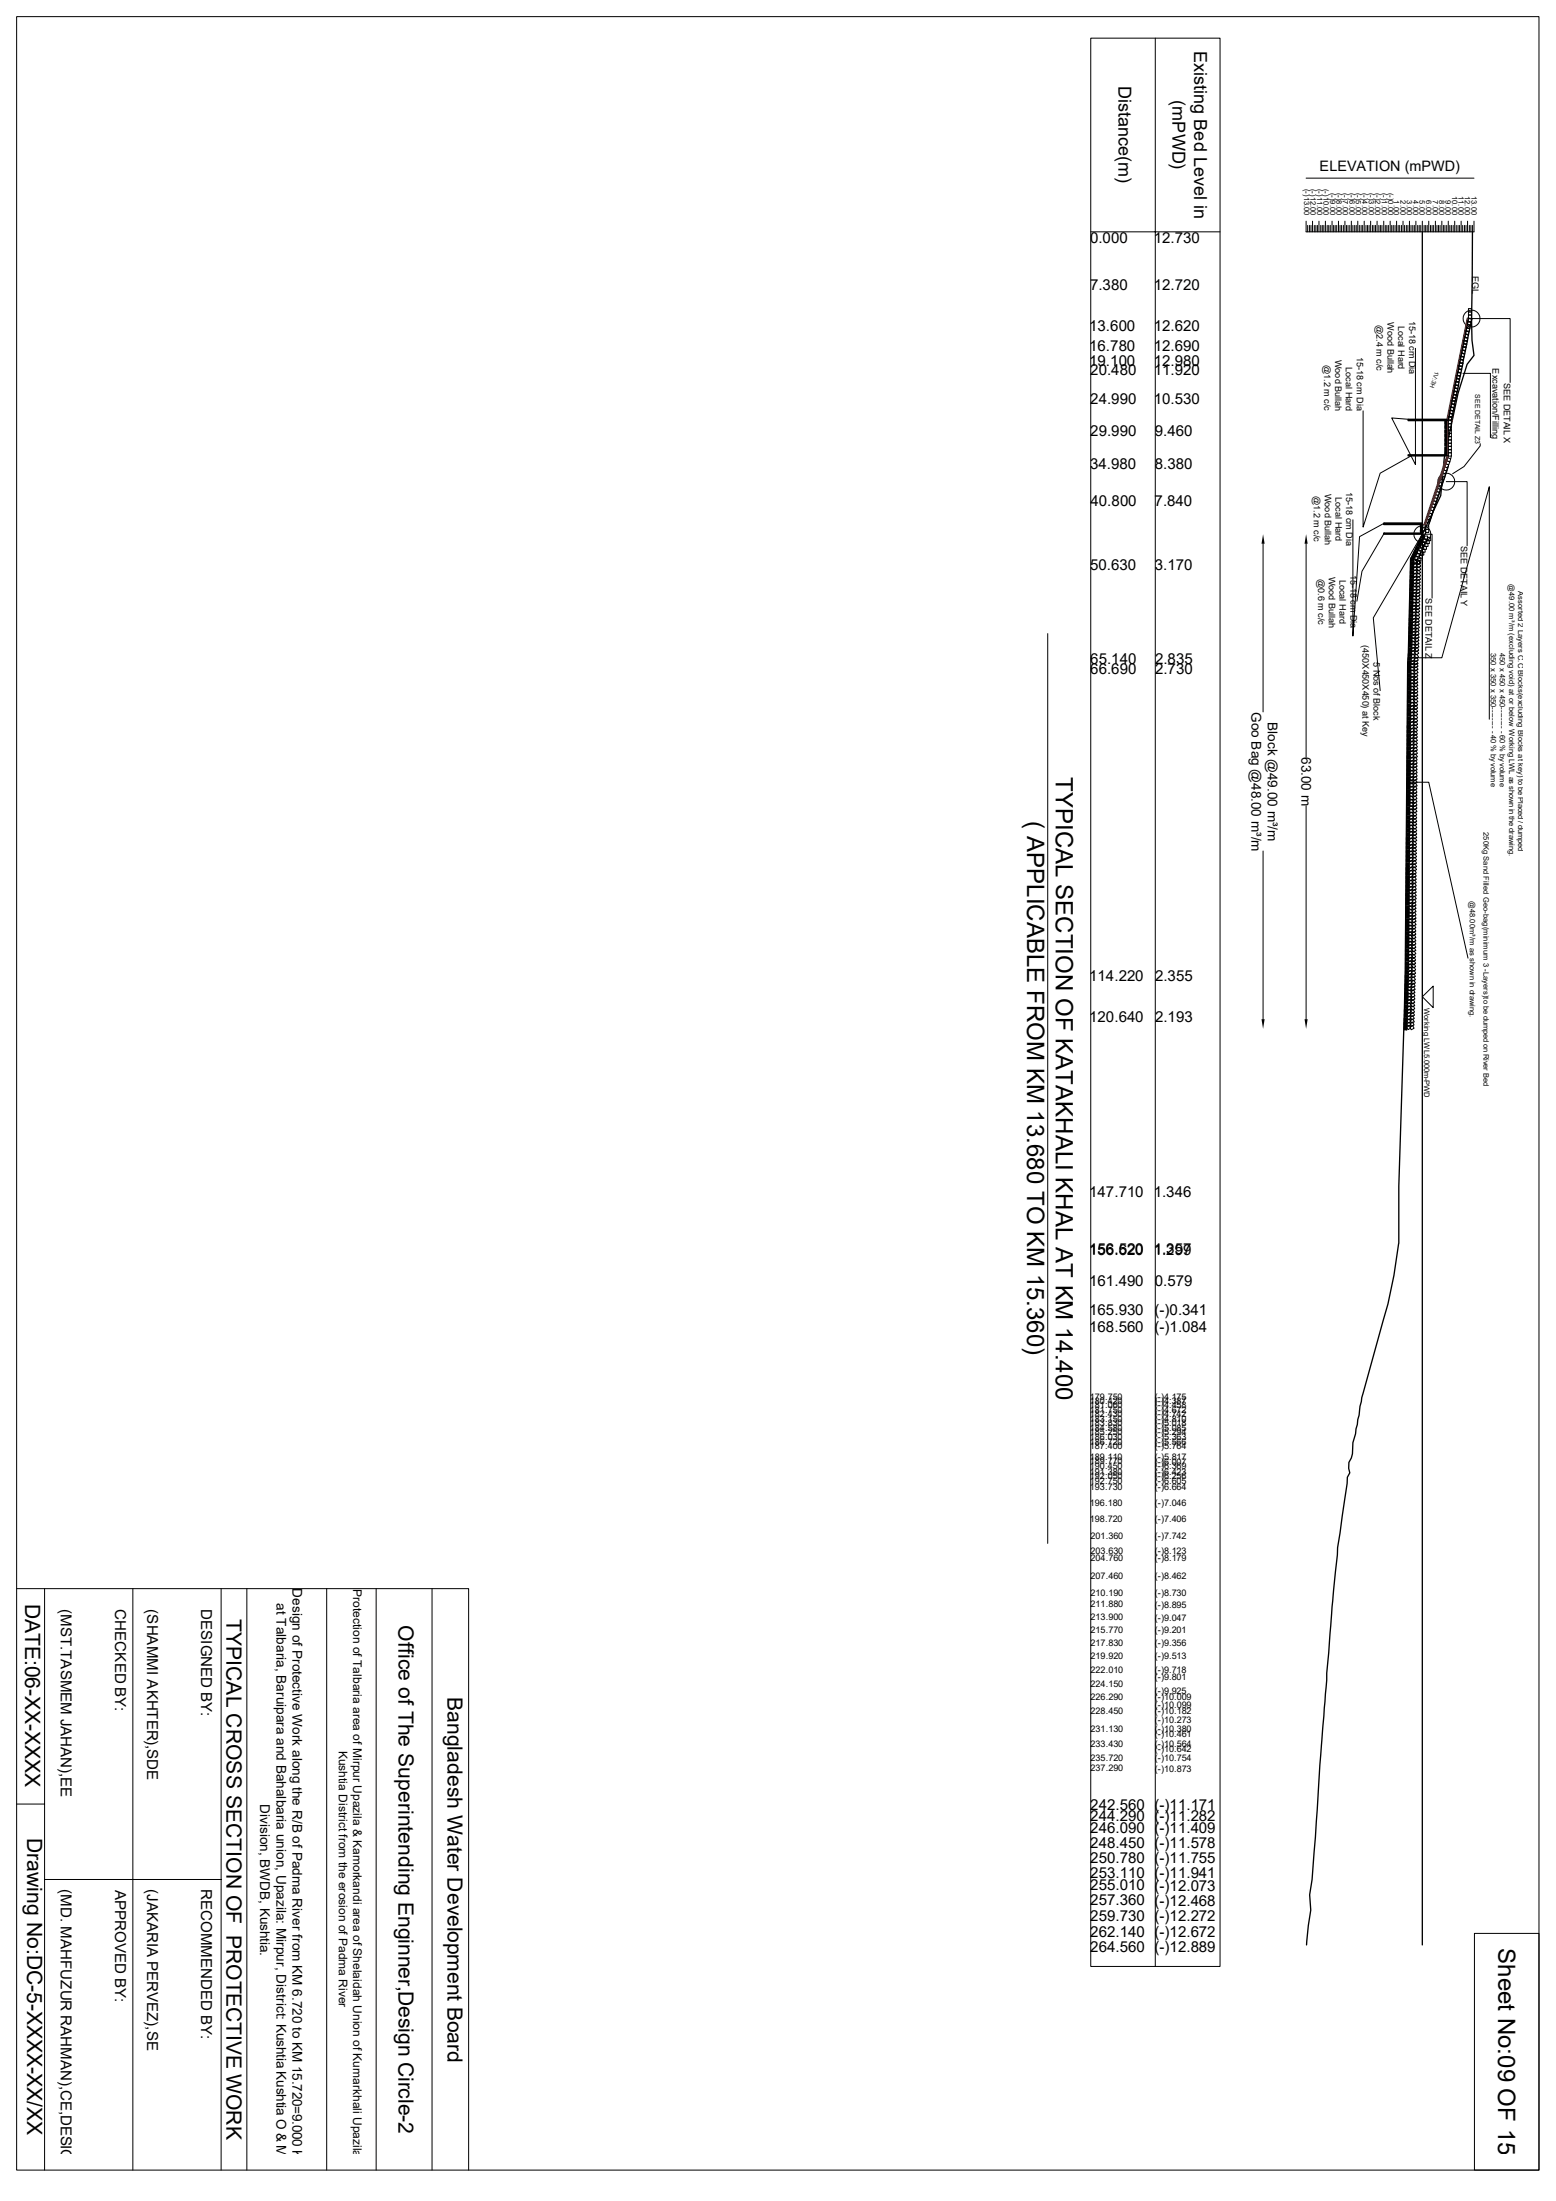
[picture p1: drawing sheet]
<svg xmlns="http://www.w3.org/2000/svg" width="297mm" height="420mm" viewBox="0 0 297 420" stroke-linecap="round" stroke-linejoin="round" font-family="sans-serif">
<g fill="none" stroke="#000" stroke-width=".19">
<path d="M3.2 3.2h290.6v410.9h-290.6zM208.2 7.3h24.7v367.9h-24.7zM220.5 7.3v367.9M249.3 34h32M208.2 44.2h24.7M249.3 42.2v2h32v-2M249.6 43v1.2M249.9 43v1.2M250.2 43v1.2M250.5 42.2v2M250.9 43v1.2M251.2 43v1.2"/>
<path d="M251.5 43v1.2M251.8 42.2v2M252.1 43v1.2M252.4 43v1.2M252.7 43v1.2M253 42.2v2M253.3 43v1.2M253.6 43v1.2M253.9 43v1.2M254.3 42.2v2M254.6 43v1.2M254.8 43v1.2"/>
<path d="M255.1 43v1.2M255.5 42.2v2M255.8 43v1.2M256.1 43v1.2M256.4 43v1.2M256.7 42.2v2M257 43v1.2M257.3 43v1.2M257.6 43v1.2M257.9 42.2v2M258.2 43v1.2M258.6 43v1.2"/>
<path d="M258.9 43v1.2M259.2 42.2v2M259.5 43v1.2M259.8 43v1.2M260.1 43v1.2M260.4 42.2v2M260.7 43v1.2M261 43v1.2M261.3 43v1.2M261.6 42.2v2M262 43v1.2M262.3 43v1.2"/>
<path d="M262.6 43v1.2M262.8 42.2v2M263.2 43v1.2M263.5 43v1.2M263.8 43v1.2M264.1 42.2v2M264.4 43v1.2M264.7 43v1.2M265 43v1.2M265.3 42.2v2M265.6 43v1.2M265.9 43v1.2"/>
<path d="M266.3 43v1.2M266.6 42.2v2M266.9 43v1.2M267.2 43v1.2M267.5 43v1.2M267.8 42.2v2M268.1 43v1.2M268.4 43v1.2M268.7 43v1.2M269 42.2v2M269.3 43v1.2M269.7 43v1.2"/>
<path d="M270 43v1.2M270.3 42.2v2M270.6 43v1.2M270.9 43v1.2M271.2 43v1.2M271.5 42.2v2M271.8 43v1.2M272.1 43v1.2M272.4 43v1.2M272.7 42.2v2M273 43v1.2M273.3 43v1.2"/>
<path d="M273.6 43v1.2M274 42.2v2M274.3 43v1.2M274.6 43v1.2M274.9 43v1.2M275.2 42.2v2M275.5 43v1.2M275.8 43v1.2M276.1 43v1.2M276.4 42.2v2M276.7 43v1.2M277 43v1.2"/>
<path d="M277.4 43v1.2M277.7 42.2v2M278 43v1.2M278.3 43v1.2M278.6 43v1.2M278.9 42.2v2M279.2 43v1.2M279.5 43v1.2M279.8 43v1.2M280.1 42.2v2M280.3 59.5h.6v.6h-.6zM280.3 58.9h.6v.6h-.6z"/>
<path d="M280.5 43v1.2M280.8 43v1.2M281.1 43v1.2M260.2 78.4v22.2l3.2-10.3 6-3.3M270.2 66.5v22.1l-4.6-8.8 3.2 .2M279.2 71.2h5.3v12.3M280.3 60.1h.6v.6h-.6zM280.9 60.8h7.3v12.2M258.2 99.2v22.2l1.3-19 4.7-2.6M275.8 80.3l.1 .2-.1 .6zM275.8 81.2l.1 .1-.1 .6zM275.8 82l.1 .2-.1 .5z"/>
<path d="M275.8 82.8l.1 .2-.1 .5zM275.8 83.7l.1 .1-.1 .6zM275.8 84.5l.1 .1-.1 .6zM275.8 85.3l.1 .2-.1 .5zM275.8 86l.1 .2-.1 .5zM276 82l.1 .2v.5zM276 82.8l.1 .2v.5zM276 83.7l.1 .1v.6zM276.1 80.3l.1 .2-.1 .6zM276.1 81.2l.1 .1-.1 .6zM276.1 84.5l.1 .1-.1 .6zM276.1 85.3l.1 .2-.1 .5z"/>
<path d="M276.1 86l.1 .2-.1 .5zM276.1 91.9h3.9v12.2M276.3 87.3l.6 .2-.2 .6-.6-.2-.2 .6 .6 .2-.2 .6-.5-.2-.3 .6 .6 .2-.2 .6-.6-.2-.1 .5 .6 .3-.3 .6-.5-.3-.2 .6 .5 .2-.1 .6-.6-.2-.2 .6 .6 .2-.2 .6-.6-.2-.2 .6 .6 .2-.2 .5-.6-.1-.2 .5 .6 .2-.2 .6-.6-.2-.2 .6 .6 .2-.2 .6-.6-.2-.2 .6 .6 .2-.2 .5-.6-.1-.2 .6 .6 .1-.2 .6-.6-.2 .2-.5 .6 .1 .2-.6-.6-.1 .2-.6 .6 .2 .2-.6-.6-.2 .2-.6 .6 .2 .2-.6-.6-.2 .2-.6 .6 .2 .2-.6-.6-.1 .2-.6 .6 .2 .2-.6-.6-.2 .2-.6 .6 .2 .2-.6-.6-.2 .2-.6 .5 .2 .2-.5-.5-.3 .2-.6 .6 .3 .1-.6-.6-.2 .2-.6 .6 .2 .2-.6-.5-.2 .1-.6 .6 .2 .2-.6-.6-.2zM276.4 86.4h.6v.6h-.6zM276.4 85.8h.6v.6h-.6zM276.4 85.2h.6v.6h-.6zM276.4 84.6h.6v.6h-.6zM276.4 83.9h.6v.7h-.6zM276.4 83.3h.6v.6h-.6zM276.4 82.7h.6v.6h-.6zM276.4 82.1h.6v.6h-.6zM276.4 81.5h.6v.6h-.6z"/>
<path d="M276.4 80.9h.6v.6h-.6zM276.4 80.3h.6v.6h-.6zM276.4 87l-.1 .3 .1 .1M277 87l-.1 .5M282.5 84.7v.4l-3.1 3.9-2 1.3M241.1 103.8v32M249.3 103.8v40.7M264.2 101.7l-4.2 7.3-1 5.7M269 117.9l.2 .2-.1 .5zM269 118.7l.2 .2-.1 .5zM269 119.5v.8zM269.1 116.2l.1 .2-.1 .6z"/>
<path d="M269.1 117.1l.1 .2-.1 .5zM269.1 113.8l.1 .2v.5zM269.1 114.6l.1 .2v.6zM269.1 115.4l.1 .2v.6zM269.2 112.1l.1 .2-.1 .6zM269.2 113l.1 .2-.1 .5zM269.2 110.5l.1 .2-.1 .6zM269.2 111.3l.1 .2-.1 .6zM269.2 119.5l.1 .2-.1 .6zM269.2 108.9l.2 .2-.1 .5zM269.2 117.9l.2 .2-.1 .5zM269.2 118.7l.2 .2-.1 .6z"/>
<path d="M269.3 107.2l.1 .2-.1 .5zM269.3 108l.1 .2-.1 .6zM269.3 109.6v.8zM269.3 116.2l.1 .2-.1 .6zM269.3 106.4l.2 .2-.1 .5zM269.3 113.8l.2 .2-.1 .5zM269.3 114.6l.2 .2-.1 .6zM269.3 115.4l.2 .2-.1 .6zM269.3 117.1v.7zM269.4 112.1l.1 .2-.1 .6zM269.4 113l.1 .2-.1 .5zM269.4 110.5l.1 .2v.6z"/>
<path d="M269.4 111.3l.1 .2v.6zM269.4 119.5l.1 .2v.6zM269.5 108.9l.1 .2-.1 .5zM269.5 109.7l.1 .2-.1 .5zM269.5 117.9l.1 .2-.1 .5zM269.5 118.7l.1 .2-.1 .6zM269.5 119.5l.5-.3 .3 .6-.6 .3zM269.5 106.4l.1 .2-.1 .5zM269.5 108.1l.1 .1-.1 .6zM269.5 115.4l.1 .2-.1 .6zM269.5 116.2l.1 .2-.1 .6zM269.5 117.1l.1 .2-.1 .5z"/>
<path d="M269.5 117.6l.5-.3 .3 .6-.5 .3zM269.5 118.3l.5-.3 .3 .5-.5 .3zM269.5 118.9l.5-.3 .3 .5-.5 .3zM269.5 107.2v.7zM269.5 113.8l.2 .2-.1 .5zM269.5 114.6l.2 .2-.1 .6zM269.5 115.8l.6-.3 .3 .5-.6 .3zM269.5 116.4l.6-.3 .3 .6-.6 .3zM269.5 117.1l.5-.3 .3 .5-.5 .3zM269.6 112.2l.1 .2-.1 .5zM269.6 113l.1 .2-.1 .5zM269.6 114l.5-.3 .3 .5-.5 .3z"/>
<path d="M269.6 114.6l.5-.3 .3 .5-.5 .3zM269.6 115.2l.5-.3 .3 .5-.5 .3zM269.6 110.5l.1 .2v.6zM269.6 111.3l.1 .2v.6zM269.6 112.1l.6-.3 .3 .6-.6 .2zM269.6 112.7l.6-.3 .3 .5-.6 .3zM269.6 113.3l.5-.3 .3 .6-.5 .3zM269.7 105.8l.1-.1-.3 .7zM269.7 108.9l.1 .2-.1 .5zM269.7 109.7l.1 .2-.1 .5zM269.7 110.2l.5-.3 .3 .6-.5 .3zM269.7 110.9l.5-.3 .3 .5-.5 .3z"/>
<path d="M269.7 111.5l.5-.3 .3 .5-.5 .3zM269.7 106.4l.1 .2-.1 .5zM269.7 108.1l.1 .1-.1 .6zM269.7 108.4l.6-.3 .3 .6-.6 .2zM269.7 109l.6-.3 .3 .6-.6 .3zM269.7 109.6l.5-.3 .3 .6-.5 .3zM269.7 107.2v.7zM269.7 106.8l.7-.1v.7h-.6zM269.7 107.2l.6-.3 .3 .5-.6 .3zM269.7 107.8l.6-.3 .3 .5-.6 .3zM269.9 105.8v.4l-.2 .3zM270 105.1l.2-.1-.4 .7z"/>
<path d="M270 106l.2-.1-.3 .7zM270 106.2h.6l.1 .6h-.6zM270.1 118.3l.5-.3 .3 .5-.5 .3zM270.1 118.9l.5-.3 .3 .5-.5 .3zM270.1 119.5l.5-.3 .3 .6-.5 .3zM270.1 117.1l.6-.3 .3 .5-.6 .3zM270.1 117.6l.6-.3 .3 .6-.6 .3zM270.2 115.2l.5-.3 .3 .5-.5 .3zM270.2 115.8l.5-.3 .3 .6-.5 .3zM270.2 116.4l.5-.3 .3 .6-.6 .3zM270.2 105.2l.2-.1-.4 .6zM270.2 113.4l.6-.3 .3 .5-.6 .3z"/>
<path d="M270.2 114l.6-.3 .3 .5-.6 .3zM270.2 114.6l.5-.3 .3 .5-.5 .3zM270.3 111.5l.5-.3 .3 .6-.5 .3zM270.3 112.1l.5-.3 .3 .6-.5 .2zM270.3 112.7l.5-.3 .3 .6-.5 .3zM270.3 105.7l.6-.1 .1 .6-.7 .1zM270.3 109.6l.5-.3 .3 .6-.5 .3zM270.3 110.3l.5-.3 .3 .5-.5 .3zM270.3 110.9l.5-.3 .3 .5-.5 .3zM270.3 104.4l.2-.2-.3 .7zM270.3 107.1l.6-.1 .1 .6-.6 .1zM270.3 107.8l.6-.3 .3 .5-.6 .3z"/>
<path d="M270.3 108.4l.6-.3 .3 .6-.6 .3zM270.3 109.1l.5-.3 .3 .5-.5 .3zM270.4 105.3l.2-.1-.4 .6zM270.4 107.2l.5-.3 .3 .5-.5 .3zM270.6 105.1h.6v.6h-.6zM270.6 106.5l.6-.1v.7h-.6zM270.6 104.4v.3l-.2 .3zM270.7 103.6l.2-.1-.3 .6zM270.7 104.5l.2-.1-.3 .7zM270.8 104.6l.6-.1 .1 .6-.6 .1zM270.8 105.9h.7v.6l-.6 .1zM271 103.6v.4l-.3 .3z"/>
<path d="M271.1 102.9l.1-.2-.3 .7zM271.1 104l.6-.1v.7h-.6zM271.1 105.4l.6-.1 .1 .6-.7 .1zM271.1 101l.2 .2-.1 .5zM271.2 103.7v.4l-.3 .3zM271.2 100.1v.8zM271.3 103l.1-.2-.3 .7zM271.4 103.4h.5l.1 .6-.6 .1zM271.4 100.2l.1 .1-.1 .6zM271.4 101l.1 .1-.1 .6zM271.4 102.1l.2-.1-.4 .7zM271.4 104.8h.6v.6h-.6z"/>
<path d="M271.5 101.3h.6v.6h-.6zM271.5 100.7h.6v.6h-.6zM271.5 100.1h.6v.6h-.6zM271.5 103v.3l-.2 .3zM271.6 102.2l.2-.1-.4 .7zM271.6 102.9l.6-.1 .1 .7h-.6zM271.7 104.3l.5-.1 .1 .6-.6 .1zM271.8 102.3l.1-.1-.3 .7zM271.9 102.3h.6v.6l-.6 .1zM271.9 103.7l.6-.1 .1 .7h-.7zM272.1 101h.6v.6h-.6zM272.1 100.4h.6v.6h-.6z"/>
<path d="M272.2 103.1h.6v.6l-.6 .1zM272.5 102.6l.5-.1 .1 .7h-.6zM273.3 114.1v-12.2h-1.8l-9.4 16 1.3 13.9M200 120.9v173.6M268.6 138.4l.2 .2-.1 .5zM268.6 139.2l.2 .2-.1 .6zM268.7 133.5l.1 .1-.1 .6zM268.7 134.3l.1 .2-.1 .5zM268.7 135.1l.1 .2-.1 .5zM268.7 135.9l.1 .2-.1 .6zM268.7 136.8l.1 .1-.1 .6zM268.7 137.6l.1 .2-.1 .5z"/>
<path d="M268.7 127.7l.2 .2-.1 .5zM268.7 130.2l.2 .2-.1 .5zM268.7 131l.2 .2-.1 .5zM268.7 131.8l.2 .2-.1 .5zM268.7 132.7l.2 .1-.1 .6zM268.8 126.9l.1 .2-.1 .5zM268.8 128.5v.8zM268.8 129.3v.8zM268.8 126.1l.1 .3-.1 .4zM268.9 139.2l.1 .2-.1 .6zM268.9 123.7l.1 .1-.1 .6zM268.9 124.5l.1 .3-.1 .4z"/>
<path d="M268.9 125.2l-.1 .8zM268.9 134.3l.1 .2-.1 .5zM268.9 135.1l.1 .2-.1 .5zM268.9 135.9l.1 .2-.1 .6zM268.9 136.8l.1 .1-.1 .6zM268.9 137.6l.1 .2-.1 .5zM268.9 138.3v.8zM268.9 122l.2 .2-.1 .5zM268.9 122.8l.2 .2-.1 .5zM268.9 127.7l.2 .2-.1 .5zM268.9 128.6l.2 .1-.1 .6zM268.9 129.4l.2 .1-.1 .6z"/>
<path d="M268.9 130.2l.2 .2-.1 .5zM268.9 131l.2 .2-.1 .5zM268.9 131.8l.2 .2-.1 .5zM268.9 132.6v.8zM268.9 133.4v.8zM269 120.4l.1 .1-.1 .6zM269 121.2v.7zM269 126.1l.1 .3-.1 .4zM269 126.9v.7zM269.1 125.3l.1 .3-.2 .4zM269.1 137.6l.1 .2-.1 .5zM269.1 138.4l.1 .2-.1 .5z"/>
<path d="M269.1 139.2l.1 .2-.1 .6zM269.1 123.7l.1 .1v.6zM269.1 124.5l.1 .3-.1 .4zM269.1 132.7l.1 .1v.6zM269.1 133.5l.1 .1v.6zM269.1 134.3l.1 .2v.5zM269.1 135.1l.1 .2v.5zM269.1 135.9l.1 .2v.6zM269.1 136.8l.1 .1v.6zM269.1 137.4l.6-.3 .3 .5-.5 .3zM269.1 138l.6-.3 .3 .5-.6 .3zM269.1 138.6l.6-.3 .3 .5-.6 .3z"/>
<path d="M269.1 139.2l.6-.3 .3 .5-.6 .3zM269.1 139.8l.6-.3 .3 .5-.6 .4zM269.2 121.2l.1 .2-.1 .5zM269.2 122l.1 .2-.1 .5zM269.2 126.9l.1 .2-.1 .5zM269.2 127.8l.1 .1-.1 .6zM269.2 130.2l.1 .2-.1 .5zM269.2 131l.1 .2-.1 .5zM269.2 131.8l.1 .2-.1 .5zM269.2 131.8l.5-.3 .3 .5-.5 .3zM269.2 132.4l.5-.3 .3 .6-.5 .3zM269.2 133.1l.5-.3 .3 .5-.5 .3z"/>
<path d="M269.2 133.6l.5-.3 .3 .6-.5 .3zM269.2 134.3l.5-.3 .3 .5-.5 .3zM269.2 134.9l.5-.3 .3 .5-.5 .3zM269.2 135.5l.5-.3 .3 .6-.5 .3zM269.2 136.1l.5-.3 .3 .6-.5 .3zM269.2 136.7l.5-.3 .3 .6-.5 .3zM269.2 120.4l.1 .1-.1 .6zM269.2 122.8v.7zM269.2 128.5v.8zM269.2 129.3v.8zM269.2 126.9l.5-.3 .3 .5-.5 .3zM269.2 127.5l.5-.3 .3 .5-.5 .3z"/>
<path d="M269.2 128.1l.5-.3 .3 .6-.5 .3zM269.2 128.7l.5-.3 .3 .5-.5 .4zM269.2 129.3l.5-.3 .3 .6-.5 .3zM269.2 130l.5-.3 .3 .5-.5 .3zM269.2 130.6l.5-.3 .3 .5-.5 .3zM269.2 131.2l.5-.3 .3 .5-.5 .3zM269.2 126.2l.1 .3-.1 .4zM269.2 126.3l.6-.3 .2 .6-.5 .2zM269.3 125.3l.1 .3-.2 .4zM269.3 125.7l.5-.3 .3 .6-.6 .2zM269.3 122.9l.2 .1-.1 .6zM269.3 123.7l.2 .1-.1 .6z"/>
<path d="M269.3 124.5l.1 .3-.1 .4zM269.3 125.1l.6-.3 .2 .5-.5 .3zM269.4 121.2l.1 .2-.1 .5zM269.4 122l.1 .2-.1 .5zM269.4 123.2l.5-.3 .3 .5-.5 .3zM269.4 123.8l.5-.3 .3 .5-.5 .3zM269.4 124.4l.5-.3 .3 .6-.5 .3zM269.4 120.4l.1 .1v.6zM269.4 121.3l.6-.3 .3 .6-.6 .3zM269.4 122l.6-.3 .3 .5-.6 .3zM269.4 122.6l.5-.3 .3 .5-.5 .3zM269.5 120.1l.5-.3 .3 .6-.6 .2z"/>
<path d="M269.5 120.7l.5-.3 .3 .6-.6 .3zM269.7 134.9l.6-.3 .3 .5-.5 .3zM269.7 135.5l.6-.3 .3 .6-.6 .3zM269.7 136.1l.6-.3 .3 .6-.6 .3zM269.7 136.7l.6-.3 .3 .6-.6 .3zM269.7 137.4l.6-.3 .3 .5-.6 .3zM269.7 138l.6-.3 .3 .5-.6 .3zM269.7 138.6l.6-.3 .3 .5-.6 .3zM269.7 139.2l.6-.3 .3 .5-.6 .3zM269.7 139.8l.6-.3 .3 .6-.6 .3zM269.8 129.4l.5-.4 .3 .6-.5 .3zM269.8 130l.5-.3 .3 .5-.5 .3z"/>
<path d="M269.8 130.6l.5-.3 .3 .5-.5 .3zM269.8 131.2l.5-.3 .3 .5-.5 .3zM269.8 131.8l.5-.3 .3 .5-.5 .3zM269.8 132.4l.5-.3 .3 .6-.5 .3zM269.8 133.1l.5-.3 .3 .5-.5 .3zM269.8 133.6l.5-.3 .3 .6-.5 .3zM269.8 134.3l.5-.3 .3 .5-.5 .3zM269.8 126.3l.6-.2 .3 .5-.6 .3zM269.8 126.9l.6-.3 .3 .5-.6 .3zM269.8 127.5l.5-.3 .4 .5-.6 .4zM269.8 128.1l.5-.3 .4 .6-.6 .3zM269.8 128.7l.5-.3 .3 .5-.5 .4z"/>
<path d="M269.9 125.7l.5-.3 .3 .6-.5 .3zM269.9 125.1l.6-.3 .3 .6-.6 .2zM270 123.8l.5-.3 .3 .6-.5 .3zM270 124.5l.5-.3 .3 .5-.5 .3zM270 122l.6-.3 .2 .5-.5 .3zM270 122.6l.6-.3 .2 .6-.5 .2zM270 123.2l.6-.3 .2 .5-.5 .3zM270 120.1l.6-.3 .3 .6-.6 .2zM270 120.7l.6-.3 .3 .6-.6 .3zM270 121.4l.6-.3 .3 .5-.6 .3zM270.3 125.5h4.9l9.1-32.6v44.3M249.3 153.8v40.7"/>
<path d="M268.5 159.7l.1 .2-.1 .5zM268.5 154.8l.1 .2v.5zM268.5 155.7l.1 .1v.6zM268.5 156.5l.1 .1v.6zM268.5 157.3l.1 .1v.6zM268.5 158.1l.1 .2v.5zM268.5 158.9l.1 .2v.5zM268.6 149.9l.1 .2-.1 .5zM268.6 150.7l.1 .2-.1 .5zM268.6 151.6l.1 .1-.1 .6zM268.6 152.4l.1 .1-.1 .6zM268.6 153.2l.1 .1-.1 .6z"/>
<path d="M268.6 154l.1 .2-.1 .5zM268.6 144.1l.1 .2-.1 .6zM268.6 145l.1 .2-.1 .5zM268.6 145.8l.1 .2-.1 .5zM268.6 146.6l.1 .2-.1 .5zM268.6 147.4l.1 .2-.1 .6zM268.6 149v.8zM268.6 140l.2 .2-.1 .6zM268.6 140.9l.2 .2-.1 .5zM268.6 141.7l.2 .2-.1 .5zM268.6 142.5l.2 .2-.1 .5zM268.6 148.2v.8z"/>
<path d="M268.7 143.3v.8zM268.7 159.7l.1 .2-.1 .5zM268.7 154l.2 .2-.1 .5zM268.7 154.8l.2 .2-.1 .5zM268.7 155.7l.2 .1-.1 .6zM268.7 156.5l.2 .1-.1 .6zM268.7 157.3l.2 .1-.1 .6zM268.7 158.1l.2 .2-.1 .5zM268.7 158.9l.2 .2-.1 .5zM268.7 149.3h4l7.5 33.5M268.8 149.9l.1 .2-.1 .5zM268.8 150.7l.1 .2-.1 .5z"/>
<path d="M268.8 151.6l.1 .1-.1 .6zM268.8 152.4l.1 .1-.1 .6zM268.8 153.2l.1 .1-.1 .6zM268.8 143.3l.1 .2v.6zM268.8 144.1l.1 .2v.6zM268.8 145l.1 .2v.5zM268.8 145.8l.1 .2v.5zM268.8 146.6l.1 .2v.5zM268.8 147.4l.1 .2v.6zM268.8 148.3l.1 .1v.6zM268.8 149v.8zM268.9 140l.1 .2-.1 .6z"/>
<path d="M268.9 140.9l.1 .2-.1 .5zM268.9 141.7l.1 .2-.1 .5zM268.9 142.5l.1 .2-.1 .5zM268.9 159.8l.1 .1-.1 .6zM268.9 154l.2 .2-.1 .5zM268.9 154.8l.2 .2-.1 .5zM268.9 155.7l.2 .1-.1 .6zM268.9 156.5l.2 .1-.1 .6zM268.9 157.3l.2 .1-.1 .6zM268.9 158.9l.2 .2-.1 .5zM268.9 158.9l.6-.3 .3 .6-.5 .3zM268.9 159.6l.6-.3 .3 .5-.6 .3z"/>
<path d="M269 149.1l.1 .2-.1 .5zM269 149.9l.1 .2-.1 .5zM269 150.7l.1 .2-.1 .5zM269 151.6l.1 .1-.1 .6zM269 152.4l.1 .1-.1 .6zM269 158.1v.7zM269 153.4l.5-.3 .3 .5-.5 .3zM269 154l.5-.3 .3 .5-.5 .4zM269 154.6l.5-.3 .3 .6-.5 .3zM269 155.2l.5-.3 .3 .6-.5 .3zM269 155.9l.5-.4 .3 .6-.5 .3zM269 156.5l.5-.3 .3 .5-.5 .3z"/>
<path d="M269 157.1l.5-.3 .3 .5-.5 .3zM269 157.7l.5-.3 .3 .5-.5 .3zM269 158.3l.5-.3 .3 .5-.5 .3zM269 143.3l.2 .2-.1 .6zM269 144.1l.2 .2-.1 .6zM269 145l.2 .2-.1 .5zM269 145.8l.2 .2-.1 .5zM269 146.6l.2 .2-.1 .5zM269 148.3l.2 .1-.1 .6zM269 153.1v.8zM269 147.8l.6-.3 .3 .6-.5 .3zM269 148.5l.6-.3 .3 .5-.5 .3z"/>
<path d="M269 149.1l.6-.3 .3 .5-.6 .3zM269 149.7l.6-.3 .3 .5-.6 .3zM269 150.3l.6-.3 .3 .5-.6 .3zM269 150.9l.6-.3 .3 .6-.6 .3zM269 151.6l.5-.4 .4 .6-.6 .3zM269 152.1l.5-.3 .4 .6-.6 .3zM269 152.8l.5-.3 .3 .5-.5 .3zM269.1 140l.1 .2-.1 .6zM269.1 140.9l.1 .2-.1 .5zM269.1 141.7l.1 .2-.1 .5zM269.1 142.5l.1 .2-.1 .5zM269.1 147.4v.8z"/>
<path d="M269.1 142.3l.5-.3 .3 .5-.5 .3zM269.1 142.9l.5-.3 .3 .5-.5 .3zM269.1 143.5l.5-.3 .3 .6-.5 .3zM269.1 144.1l.5-.3 .3 .6-.5 .3zM269.1 144.7l.5-.3 .3 .6-.5 .3zM269.1 145.4l.5-.3 .3 .5-.5 .3zM269.1 146l.5-.3 .3 .5-.5 .3zM269.1 146.6l.5-.3 .3 .6-.5 .3zM269.1 147.2l.5-.3 .3 .5-.5 .3zM269.1 140.5l.6-.4 .3 .6-.6 .3zM269.1 141.1l.5-.3 .4 .5-.6 .3zM269.1 141.7l.5-.3 .3 .5-.5 .3z"/>
<path d="M269.6 156.5l.5-.3 .3 .5-.5 .3zM269.6 157.1l.5-.3 .3 .5-.5 .3zM269.6 157.7l.5-.3 .3 .5-.5 .3zM269.6 158.3l.5-.3 .3 .5-.5 .4zM269.6 158.9l.5-.3 .3 .6-.5 .3zM269.6 159.6l.5-.3 .3 .5-.5 .3zM269.6 150.9l.6-.3 .3 .6-.5 .3zM269.6 151.6l.6-.3 .3 .5-.5 .3zM269.6 152.1l.6-.3 .3 .6-.6 .3zM269.6 152.8l.6-.3 .3 .5-.6 .3zM269.6 153.4l.6-.3 .3 .5-.6 .3zM269.6 154l.6-.3 .3 .5-.6 .4z"/>
<path d="M269.6 154.6l.5-.3 .4 .6-.6 .3zM269.6 155.2l.5-.3 .3 .6-.5 .3zM269.6 155.9l.5-.3 .3 .5-.5 .3zM269.7 145.4l.5-.3 .3 .5-.5 .3zM269.7 146l.5-.3 .3 .5-.5 .3zM269.7 146.6l.5-.3 .3 .6-.5 .3zM269.7 147.2l.5-.3 .3 .5-.5 .3zM269.7 147.8l.5-.3 .3 .6-.5 .3zM269.7 148.5l.5-.3 .3 .5-.5 .3zM269.7 149.1l.5-.3 .3 .5-.5 .3zM269.7 149.7l.5-.3 .3 .5-.5 .3zM269.7 150.3l.5-.3 .3 .5-.5 .3z"/>
<path d="M269.7 140.5l.6-.4 .3 .6-.6 .3zM269.7 141.1l.6-.3 .3 .5-.6 .3zM269.7 141.7l.6-.3 .3 .5-.6 .3zM269.7 142.3l.6-.3 .3 .5-.6 .3zM269.7 142.9l.6-.3 .3 .5-.6 .4zM269.7 143.5l.6-.3 .3 .6-.6 .3zM269.7 144.1l.5-.3 .4 .6-.6 .3zM269.7 144.8l.5-.4 .3 .6-.5 .3zM241.1 162.4v32.1M268.4 176.1l.1 .2-.1 .6zM268.4 177l.1 .2-.1 .5zM268.4 178.6l.1 .2-.1 .5z"/>
<path d="M268.4 179.5l.1 .1-.1 .6zM268.4 170.4l.1 .2-.1 .5zM268.4 171.2l.1 .2-.1 .6zM268.4 172l.1 .2-.1 .6zM268.4 172.9l.1 .2-.1 .5zM268.4 173.7l.1 .2-.1 .5zM268.4 174.5l.1 .2-.1 .5zM268.4 175.3l.1 .2-.1 .6zM268.4 177.8v.7zM268.4 165.5l.2 .2-.1 .5zM268.4 166.3l.2 .2-.1 .5zM268.4 167.9l.2 .2-.1 .6z"/>
<path d="M268.4 168.8l.2 .2-.1 .5zM268.4 169.6l.2 .2-.1 .5zM268.5 160.6l.1 .1-.1 .6zM268.5 161.4l.1 .1-.1 .6zM268.5 162.2l.1 .2-.1 .5zM268.5 163l.1 .2-.1 .5zM268.5 163.8l.1 .2-.1 .5zM268.5 164.7l.1 .1-.1 .6zM268.5 167.1v.8zM268.6 176.1l.1 .2-.1 .6zM268.6 177.8l.1 .2-.1 .5zM268.6 178.6l.1 .2-.1 .5z"/>
<path d="M268.6 179.5l.1 .1-.1 .6zM268.6 170.4l.1 .2-.1 .5zM268.6 171.2l.1 .2-.1 .6zM268.6 172l.1 .2-.1 .6zM268.6 172.9l.1 .2-.1 .5zM268.6 173.7l.1 .2-.1 .5zM268.6 174.5l.1 .2-.1 .5zM268.6 175.3l.1 .2-.1 .6zM268.6 177v.7zM268.6 164.7l.2 .1-.1 .6zM268.6 165.5l.2 .2-.1 .5zM268.6 166.3l.2 .2-.1 .5z"/>
<path d="M268.6 167.1l.2 .2-.1 .6zM268.6 168.8l.2 .2-.1 .5zM268.6 169.6l.2 .2-.1 .5zM268.7 160.6l.1 .1-.1 .6zM268.7 161.4l.1 .1-.1 .6zM268.7 163.8l.1 .2-.1 .5zM268.7 167.9v.8zM268.7 162.2v.7zM268.7 163v.7zM268.8 175.3l.1 .2-.1 .6zM268.8 176.1l.1 .2-.1 .6zM268.8 177.8l.1 .2-.1 .5z"/>
<path d="M268.8 178.6l.1 .2-.1 .5zM268.8 179.5l.1 .1-.1 .6zM268.8 179.9l.5-.3 .3 .5-.5 .3zM268.8 170.4l.1 .2v.6zM268.8 171.2l.1 .2v.6zM268.8 172l.1 .2v.6zM268.8 172.9l.1 .2v.5zM268.8 173.7l.1 .2v.5zM268.8 174.5l.1 .2v.5zM268.8 177v.7zM268.8 175l.6-.3 .3 .5-.5 .3zM268.8 175.6l.6-.3 .3 .5-.6 .3z"/>
<path d="M268.8 176.2l.6-.3 .3 .5-.6 .3zM268.8 176.8l.6-.3 .3 .5-.6 .3zM268.8 177.4l.6-.3 .3 .6-.6 .3zM268.8 178.1l.6-.3 .3 .5-.6 .3zM268.8 178.6l.5-.2 .4 .5-.6 .3zM268.8 179.3l.5-.3 .3 .5-.5 .3zM268.9 164.7l.1 .1-.1 .6zM268.9 165.5l.1 .2-.1 .5zM268.9 166.3l.1 .2-.1 .5zM268.9 167.9l.1 .2-.1 .6zM268.9 168.8l.1 .2-.1 .5zM268.9 169.6l.1 .2-.1 .5z"/>
<path d="M268.9 169.4l.5-.3 .3 .5-.5 .4zM268.9 170l.5-.3 .3 .6-.5 .3zM268.9 170.6l.5-.3 .3 .6-.5 .3zM268.9 171.3l.5-.4 .3 .6-.5 .3zM268.9 171.9l.5-.3 .3 .5-.5 .3zM268.9 172.5l.5-.3 .3 .5-.5 .3zM268.9 173.1l.5-.3 .3 .6-.5 .3zM268.9 173.7l.5-.3 .3 .5-.5 .4zM268.9 174.3l.5-.3 .3 .6-.5 .3zM268.9 160.6l.1 .1-.1 .6zM268.9 161.4l.1 .1-.1 .6zM268.9 162.2l.1 .2-.1 .5z"/>
<path d="M268.9 163l.1 .2-.1 .5zM268.9 167.1v.8zM268.9 163.9l.6-.3 .2 .5-.5 .3zM268.9 164.5l.6-.3 .2 .5-.5 .3zM268.9 165.1l.6-.3 .2 .5-.5 .4zM268.9 165.7l.6-.3 .2 .5-.5 .3zM268.9 166.3l.6-.3 .2 .6-.5 .3zM268.9 167l.6-.3 .2 .5-.5 .3zM268.9 167.6l.5-.3 .3 .5-.5 .3zM268.9 168.2l.5-.3 .3 .5-.5 .3zM268.9 168.8l.5-.3 .3 .5-.5 .3zM268.9 163.8v.7z"/>
<path d="M268.9 160.2l.6-.3 .3 .5-.6 .3zM268.9 160.8l.6-.3 .3 .5-.6 .3zM268.9 161.4l.6-.3 .3 .5-.6 .3zM268.9 162l.6-.3 .3 .6-.6 .3zM268.9 162.6l.6-.3 .3 .6-.6 .3zM268.9 163.2l.6-.3 .2 .6-.5 .3zM269.4 178.1l.6-.3 .3 .5-.6 .3zM269.4 178.6l.6-.2 .3 .5-.6 .3zM269.4 179.3l.6-.3 .3 .5-.6 .3zM269.4 179.9l.6-.3 .3 .5-.6 .3zM269.5 172.5l.5-.3 .3 .5-.5 .4zM269.5 173.1l.5-.3 .3 .6-.6 .3z"/>
<path d="M269.5 173.7l.5-.3 .3 .5-.6 .4zM269.5 174.4l.5-.4 .3 .6-.6 .3zM269.5 175l.5-.3 .3 .5-.6 .3zM269.5 175.6l.5-.3 .3 .5-.6 .3zM269.5 176.2l.5-.3 .3 .5-.6 .3zM269.5 176.8l.5-.3 .3 .5-.6 .3zM269.5 177.4l.5-.3 .3 .6-.6 .3zM269.5 167l.5-.3 .3 .5-.5 .3zM269.5 167.6l.5-.3 .3 .5-.5 .3zM269.5 168.2l.5-.3 .3 .5-.5 .3zM269.5 168.8l.5-.3 .3 .5-.5 .3zM269.5 169.4l.5-.3 .3 .6-.5 .3z"/>
<path d="M269.5 170.1l.5-.4 .3 .6-.5 .3zM269.5 170.6l.5-.3 .3 .6-.5 .3zM269.5 171.3l.5-.3 .3 .5-.5 .3zM269.5 171.9l.5-.3 .3 .5-.5 .3zM269.5 161.4l.6-.3 .3 .5-.5 .3zM269.5 162l.6-.3 .3 .6-.5 .3zM269.5 162.6l.6-.3 .3 .6-.6 .3zM269.5 163.2l.6-.3 .3 .6-.6 .3zM269.5 163.9l.6-.3 .3 .5-.6 .3zM269.5 164.5l.6-.3 .3 .5-.6 .3zM269.5 165.1l.5-.3 .4 .6-.6 .3zM269.5 165.7l.5-.3 .4 .5-.6 .3z"/>
<path d="M269.5 166.3l.5-.3 .3 .6-.5 .3zM269.6 160.2l.5-.3 .3 .5-.5 .3zM269.6 160.8l.5-.3 .3 .5-.5 .3zM268 195l.1 .2v.5zM268 195.8l.1 .2v.6zM268.1 194.2l.1 .2-.1 .5zM268.1 192.6l.1 .1-.1 .6zM268.1 193.4l.1 .1-.1 .6zM268.1 190.9l.2 .2-.1 .5zM268.1 191.7l.2 .2-.1 .5zM268.2 189.3l.1 .1-.1 .6zM268.2 190.1l.1 .2-.1 .5z"/>
<path d="M268.2 187.7l.2 .1-.1 .6zM268.2 188.5l.2 .1-.1 .6zM268.2 195l.2 .2-.1 .5zM268.2 195.8l.2 .2-.1 .6zM268.3 186l.1 .2-.1 .5zM268.3 193.4l.1 .1-.1 .6zM268.3 194.2l.1 .2-.1 .5zM268.3 181.1l.1 .1v.6zM268.3 181.9l.1 .2v.5zM268.3 182.7l.1 .2v.5zM268.3 183.6l.1 .1v.6zM268.3 184.4l.1 .1v.6z"/>
<path d="M268.3 185.2l.1 .1v.6zM268.3 186.8v.7zM268.3 192.6l.1 .1v.6zM268.4 180.3l.1 .1-.1 .6zM268.4 190.9l.1 .2-.1 .5zM268.4 189.3l.1 .1-.1 .6zM268.4 190.1l.1 .2-.1 .5zM268.4 191.7v.8zM268.4 187.7l.2 .1-.1 .6zM268.4 188.5l.2 .1-.1 .6zM268.4 195l.2 .2-.1 .5zM268.4 195.9l.2 .1-.1 .6z"/>
<path d="M268.5 185.2l.1 .2-.1 .5zM268.5 186l.1 .2-.1 .5zM268.5 186.8l.1 .2-.1 .5zM268.5 193.4l.1 .2-.1 .5zM268.5 194.2l.1 .2-.1 .5zM268.5 195.3l.5-.3 .3 .6-.5 .3zM268.5 195.9l.5-.3 .3 .6-.5 .3zM268.5 181.1l.1 .1v.6zM268.5 183.6l.1 .1v.6zM268.5 184.4l.1 .1v.6zM268.5 192.6l.1 .1v.6zM268.5 193.5l.6-.3 .3 .5-.6 .3z"/>
<path d="M268.5 194.1l.6-.3 .3 .6-.6 .2zM268.5 194.7l.5-.3 .3 .5-.5 .3zM268.6 180.3l.1 .1-.1 .6zM268.6 181.9v.7zM268.6 182.7v.7zM268.6 190.9l.1 .2-.1 .5zM268.6 191.8l.1 .1-.1 .6zM268.6 192.2l.5-.3 .3 .6-.5 .3zM268.6 192.8l.5-.3 .3 .6-.5 .3zM268.6 188.5l.1 .1-.1 .6zM268.6 189.3l.1 .2-.1 .5zM268.6 190.1l.1 .2-.1 .5z"/>
<path d="M268.6 190.4l.6-.3 .3 .5-.6 .3zM268.6 191l.6-.3 .3 .6-.6 .3zM268.6 191.6l.5-.3 .3 .6-.5 .3zM268.6 186.8l.2 .2-.1 .5zM268.6 187.7l.2 .1-.1 .6zM268.6 188.6l.6-.3 .3 .5-.6 .3zM268.6 189.1l.6-.3 .3 .6-.6 .3zM268.6 189.8l.6-.3 .3 .5-.6 .3zM268.7 185.2l.1 .2-.1 .5zM268.7 186l.1 .2-.1 .5zM268.7 187.3l.5-.3 .3 .5-.5 .3zM268.7 187.9l.5-.3 .3 .6-.5 .3z"/>
<path d="M268.7 181.1l.2 .2-.1 .5zM268.7 183.6l.2 .1-.1 .6zM268.7 184.4l.2 .1-.1 .6zM268.7 185.5l.6-.3 .3 .5-.6 .3zM268.7 186.1l.6-.3 .3 .5-.6 .3zM268.7 186.7l.5-.3 .3 .5-.5 .3zM268.8 180.3l.1 .1-.1 .6zM268.8 181.9v.7zM268.8 182.7v.7zM268.8 180.5l.5-.3 .3 .6-.5 .3zM268.8 181.1l.5-.3 .3 .6-.5 .3zM268.8 181.7l.5-.3 .3 .6-.5 .3z"/>
<path d="M268.8 182.4l.5-.3 .3 .5-.5 .3zM268.8 183l.5-.3 .3 .5-.5 .3zM268.8 183.6l.5-.3 .3 .5-.5 .3zM268.8 184.2l.5-.3 .3 .5-.5 .3zM268.8 184.8l.5-.3 .3 .5-.5 .4zM269.1 196l.5-.3 .3 .5-.5 .3zM269.1 194.7l.6-.3 .3 .6-.6 .2zM269.1 195.3l.5-.3 .3 .6-.5 .3zM269.2 192.9l.5-.3 .3 .5-.5 .3zM269.2 193.5l.5-.3 .3 .5-.5 .3zM269.2 194.1l.5-.3 .3 .6-.6 .2zM269.2 191.6l.5-.3 .3 .6-.5 .3z"/>
<path d="M269.2 192.2l.5-.3 .3 .6-.5 .3zM269.2 189.8l.6-.3 .3 .5-.6 .3zM269.2 190.4l.6-.3 .3 .5-.6 .3zM269.2 191l.5-.3 .3 .6-.5 .3zM269.3 187.9l.5-.3 .3 .6-.5 .3zM269.3 188.6l.5-.3 .3 .5-.5 .3zM269.3 189.1l.5-.3 .3 .6-.5 .3zM269.3 186.1l.6-.3 .3 .5-.6 .3zM269.3 186.7l.6-.3 .3 .5-.6 .3zM269.3 187.3l.6-.3 .3 .6-.6 .3zM269.4 183l.5-.3 .3 .5-.5 .3zM269.4 183.6l.5-.3 .3 .5-.5 .3z"/>
<path d="M269.4 184.2l.5-.3 .3 .5-.5 .3zM269.4 184.8l.5-.3 .3 .6-.5 .3zM269.4 185.5l.5-.3 .3 .5-.5 .3zM269.4 180.5l.6-.3 .3 .6-.6 .3zM269.4 181.1l.5-.3 .4 .6-.6 .3zM269.4 181.7l.5-.3 .4 .6-.6 .3zM269.4 182.4l.5-.3 .3 .5-.5 .3zM271.5 190.2l2.1-2v4.1zM3.2 303.1h86.3v111M8.5 303.1v111M25.4 303.1v111M42.2 303.1v111"/>
<path d="M47.1 303.1v111M62.4 303.1v111M71.8 303.1v111M82.5 303.1v111M3.2 344.3h5.3M8.5 358.6h33.7M281.4 368.9h12.4v45.2h-12.4z"/>
<circle cx="280.9" cy="60.8" r="1.61"/>
<circle cx="276.1" cy="91.9" r="1.61"/>
<circle cx="271.5" cy="101.9" r="1.61"/>
</g>
<path d="M271.5 44.2v326.9M281.1 44.2l-.2 16.8 .1 3.9 .3 2.9-1.3 1.7-1.7 5.6-2.6 12.3-.7 7.2-5.8 12.1-.5 19.8-.5 58.6-1.2 41.3v10.8a90 90 0 0 1-3 14.9l-4.1 14.6-.3 1.7a37.7 37.7 0 0 1-1.4 6.9l-.1 2.1-.2 .8-.4 .9-.1 1.1 .2 .9-.4 .8-.1 1.2-1.8 12.2-.7 8.1-2.7 33.4-1.5 21.8-.4 3 .2 2.9-.5 3-.3 3.6M280.3 60.7l-.1 .6 .6 .2-.1 .6-.6-.2-.1 .7 .5 .1-.1 .6-.6-.1-.1 .6 .6 .1-.1 .6-.6-.2-.2 .7 .7 .1-.1 .6-.7-.1-.1 .6 .6 .1-.1 .6-.6-.1-.1 .6 .6 .1-.2 .6-.6-.1-.1 .6 .6 .1-.1 .6-.6-.1-.1 .6 .6 .1-.1 .6-.6-.1-.1 .6 .5 .2-.1 .6-.6-.2-.1 .6 .6 .1-.1 .6-.6-.1-.2 .6 .7 .2-.1 .6-.7-.2-.1 .6 .6 .2-.1 .6-.6-.1-.1 .6 .6 .1-.2 .6-.5-.1-.2 .5 .6 .2-.1 .6-.6-.1-.1 .6 .6 .1-.1 .6-.6-.1-.1 .6 .6 .1-.2 .6-.6-.1 .2-.6 .6 .1 .1-.6-.6-.1 .1-.6 .6 .1 .1-.6-.6-.1 .1-.7 .6 .2 .1-.6-.5-.1 .1-.6 .6 .1 .1-.6-.6-.1 .1-.7 .6 .2 .2-.6-.7-.2 .1-.6 .7 .2 .1-.7-.6-.1 .1-.6 .6 .1 .1-.5-.6-.2 .2-.6 .5 .2 .2-.7-.6-.1 .1-.6 .6 .1 .1-.6-.6-.1 .1-.6 .6 .1 .1-.6-.6-.1 .2-.6 .6 .1 .1-.6-.6-.1 .1-.6 .6 .1 .2-.6-.7-.1 .1-.6 .7 .1 .1-.6-.6-.2 .1-.5 .6 .1 .1-.6-.6-.1 .2-.6 .5 .1 .2-.6-.6-.2 .1-.6 .6 .2 .1-.6zM280.9 60.7v.2M264.1 99.9h7.4v.2h-7.4v-.2h7.4M268.8 80h7.4v.3h-7.4zM268.8 86.8h7.4v.2h-7.4zM276.2 80.3h.2M276.2 87h.2M276.4 89l-3.8 11.4M264.1 101.7h7.4v.2h-7.4zM264.1 100.1h7.4" fill="none" stroke="#000" stroke-width=".25"/>
<path d="M277.3 90.3l.1 .1-.4 .2zM241.1 101.9l.3 1.9h-.6zM249.3 101.9l.3 1.9h-.6zM240.8 194.5h.6l-.3 1.8zM249 194.5h.6l-.3 1.8z" fill="#000"/>
<path d="M277.2 79.6l-.2 .6M277.3 79.6l-.7-.1-.2 .6 .8 .2M280.1 60.7l-3.9 19.4v6.9l-4.4 13.1M280.2 60.7l-3.9 19.4v6.9l-4.4 13.1M280.3 60.7l-3.9 19.4v6.9l-4.3 13.1 4.3-13.1v-6.9z" fill="none" stroke="#f00" stroke-width=".25"/>
<g font-size="4.6">
<text x="201.5" y="148.3" transform="rotate(90 201.5 148.3)">TYPICAL SECTION OF KATAKHALI KHAL AT KM 14.400</text>
<text x="196" y="156.7" transform="rotate(90 196 156.7)">( APPLICABLE FROM KM 13.680 TO KM 15.360)</text>
<text x="286" y="371.7" transform="rotate(90 286 371.7)">Sheet No:09 OF 15</text>
</g>
<g font-size="4">
<text x="4.8" y="306" transform="rotate(90 4.8 306)">DATE:06-XX-XXXX</text>
<text x="43.2" y="308.9" transform="rotate(90 43.2 308.9)">TYPICAL CROSS SECTION OF PROTECTIVE WORK</text>
<text x="76.1" y="310.2" transform="rotate(90 76.1 310.2)">Office of The Superintending Enginner,Design Circle-2</text>
<text x="85.4" y="323.8" transform="rotate(90 85.4 323.8)">Bangladesh Water Development Board</text>
<text x="5.2" y="350.7" transform="rotate(90 5.2 350.7)">Drawing No:DC-5-XXXX-XX/XX</text>
</g>
<g font-size="3.4">
<text x="227.9" y="9.7" transform="rotate(90 227.9 9.7)">Existing Bed Level in</text>
<text x="213.5" y="16.4" transform="rotate(90 213.5 16.4)">Distance(m)</text>
<text x="223.8" y="19.1" transform="rotate(90 223.8 19.1)">(mPWD)</text>
</g>
<g font-size="2.9">
<text x="208.1" y="46.3">0.000</text>
<text x="220.2" y="46.3">12.730</text>
<text x="208.1" y="55.4">7.380</text>
<text x="220.2" y="55.4">12.720</text>
<text x="207.9" y="63.1">13.600</text>
<text x="220.2" y="63.1">12.620</text>
<text x="207.9" y="67">16.780</text>
<text x="207.9" y="69.9">19.100</text>
<text x="208.1" y="71.5">20.480</text>
<text x="220.2" y="67">12.690</text>
<text x="220.2" y="69.9">12.980</text>
<text x="220.2" y="71.5">11.920</text>
<text x="208.1" y="77.1">24.990</text>
<text x="220.2" y="77.1">10.530</text>
<text x="208.1" y="83.3">29.990</text>
<text x="220.4" y="83.3">9.460</text>
<text x="208.1" y="89.5">34.980</text>
<text x="220.4" y="89.5">8.380</text>
<text x="208.2" y="96.6">40.800</text>
<text x="220.4" y="96.6">7.840</text>
<text x="208.1" y="108.8">50.630</text>
<text x="220.4" y="108.8">3.170</text>
<text x="208.1" y="126.6">65.140</text>
<text x="208.1" y="128.5">66.690</text>
<text x="220.5" y="126.6">2.835</text>
<text x="220.5" y="128.5">2.730</text>
<text x="207.9" y="187.2">114.220</text>
<text x="220.5" y="187.2">2.355</text>
<text x="207.9" y="195.1">120.640</text>
<text x="220.5" y="195.1">2.193</text>
<text x="207.9" y="228.4">147.710</text>
<text x="220.2" y="228.4">1.346</text>
<text x="207.9" y="239.3">156.520</text>
<text x="207.9" y="239.4">156.620</text>
<text x="220.2" y="239.3">1.357</text>
<text x="222.6" y="239.4">299</text>
<text x="207.9" y="245.4">161.490</text>
<text x="220.4" y="245.4">0.579</text>
<text x="207.9" y="250.9">165.930</text>
<text x="220.3" y="250.9">(-)0.341</text>
<text x="207.9" y="254.1">168.560</text>
<text x="220.3" y="254.2">(-)1.084</text>
<text x="11.6" y="307.1" transform="rotate(90 11.6 307.1)">(MST.TASMEM JAHAN),EE</text>
<text x="22" y="307.1" transform="rotate(90 22 307.1)">CHECKED BY:</text>
<text x="28.1" y="307.1" transform="rotate(90 28.1 307.1)">(SHAMMI AKHTER),SDE</text>
<text x="38.4" y="307" transform="rotate(90 38.4 307)">DESIGNED BY:</text>
<text x="208.1" y="345.4">242.560 (-)11.171</text>
<text x="208.1" y="347.5">244.290 (-)11.282</text>
<text x="208.1" y="349.7">246.090 (-)11.409</text>
<text x="208.1" y="352.6">248.450 (-)11.578</text>
<text x="208.1" y="355.5">250.780 (-)11.755</text>
<text x="208.1" y="358.4">253.110 (-)11.941</text>
<text x="11.6" y="360.5" transform="rotate(90 11.6 360.5)">(MD. MAHFUZUR RAHMAN),CE,DESIGN</text>
<text x="22" y="360.7" transform="rotate(90 22 360.7)">APPROVED BY:</text>
<text x="28.1" y="360.5" transform="rotate(90 28.1 360.5)">(JAKARIA PERVEZ),SE</text>
<text x="38.4" y="360.5" transform="rotate(90 38.4 360.5)">RECOMMENDED BY:</text>
<text x="208.1" y="360.7">255.010 (-)12.073</text>
<text x="208.1" y="363.6">257.360 (-)12.468</text>
<text x="208.1" y="366.5">259.730 (-)12.272</text>
<text x="208.1" y="369.5">262.140 (-)12.672</text>
<text x="208.1" y="372.5">264.560 (-)12.889</text>
</g>
<text font-size="2.8" x="251.9" y="32.6">ELEVATION (mPWD)</text>
<g font-size="2.6">
<text x="238.9" y="135.8" transform="rotate(90 238.9 135.8)">Goo Bag @48.00 m³/m</text>
<text x="242" y="137.8" transform="rotate(90 242 137.8)">Block @49.00 m³/m</text>
<text x="248.4" y="144.5" transform="rotate(90 248.4 144.5)">63.00 m</text>
<text x="52.7" y="305.9" transform="rotate(90 52.7 305.9)">at Talbaria, Baruipara and Bahalbaria union, Upazila: Mirpur, District: Kushtia Kushtia O &amp; M</text>
<text x="55.8" y="303.1" transform="rotate(90 55.8 303.1)">Design of Protective Work along the R/B of Padma River from KM 6.720 to KM 15.720=9.000 KM</text>
<text x="49.7" y="344.2" transform="rotate(90 49.7 344.2)">Division, BWDB, Kushtia.</text>
</g>
<g font-size="2.3">
<text x="67.4" y="303.2" transform="rotate(90 67.4 303.2)">Protection of Talbaria area of Mirpur Upazila &amp; Kamorkandi area of Shelaidah Union of Kumarkhali Upazila in</text>
<text x="64.6" y="334.1" transform="rotate(90 64.6 334.1)">Kushtia District from the erosion of Padma River</text>
</g>
<g font-size="1.7">
<text x="281" y="52.6" transform="rotate(90 281 52.6)">EGL</text>
<text x="262.8" y="62" transform="rotate(90 262.8 62)">@2.4 m c/c</text>
<text x="264.8" y="61.5" transform="rotate(90 264.8 61.5)">Wood Bullah</text>
<text x="266.9" y="62.2" transform="rotate(90 266.9 62.2)">Local Hard</text>
<text x="268.9" y="61.2" transform="rotate(90 268.9 61.2)">15-18 cm Dia</text>
<text x="252.7" y="69.6" transform="rotate(90 252.7 69.6)">@1.2 m c/c</text>
<text x="254.8" y="68.7" transform="rotate(90 254.8 68.7)">Wood Bullah</text>
<text x="256.9" y="70.1" transform="rotate(90 256.9 70.1)">Local Hard</text>
<text x="259" y="68.1" transform="rotate(90 259 68.1)">15-18 cm Dia</text>
<text x="284.9" y="70.3" transform="rotate(90 284.9 70.3)">Excavation/Filling</text>
<text x="287" y="73" transform="rotate(90 287 73)">SEE DETAIL X</text>
<text x="250.8" y="94.7" transform="rotate(90 250.8 94.7)">@1.2 m c/c</text>
<text x="252.9" y="94.2" transform="rotate(90 252.9 94.2)">Wood Bullah</text>
<text x="254.9" y="94.9" transform="rotate(90 254.9 94.9)">Local Hard</text>
<text x="257" y="93.9" transform="rotate(90 257 93.9)">15-18 cm Dia</text>
<text x="278.8" y="104.1" transform="rotate(90 278.8 104.1)">SEE DETAIL Y</text>
<text x="251.6" y="110.4" transform="rotate(90 251.6 110.4)">@0.6 m c/c</text>
<text x="253.7" y="110" transform="rotate(90 253.7 110)">Wood Bullah</text>
<text x="255.7" y="110.7" transform="rotate(90 255.7 110.7)">Local Hard</text>
<text x="257.8" y="109.6" transform="rotate(90 257.8 109.6)">15-18 cm Dia</text>
<text x="272.1" y="114.2" transform="rotate(90 272.1 114.2)">SEE DETAIL Z</text>
<text x="260.1" y="123.1" transform="rotate(90 260.1 123.1)">(450X450X450) at Key</text>
<text x="262.2" y="126.3" transform="rotate(90 262.2 126.3)">5 Nos of Block</text>
<text x="208" y="267.1">179.750</text>
<text x="208" y="267.9">180.420</text>
<text x="208" y="268.7">181.060</text>
<text x="208" y="269.6">181.750</text>
<text x="220.4" y="267.1">(-)4.175</text>
<text x="220.4" y="267.9">(-)4.387</text>
<text x="220.4" y="268.7">(-)4.458</text>
<text x="220.4" y="269.6">(-)4.672</text>
<text x="208" y="270.4">182.430</text>
<text x="208" y="271.3">183.150</text>
<text x="208" y="272.1">183.830</text>
<text x="208" y="273">184.580</text>
<text x="208" y="273.9">185.250</text>
<text x="208" y="274.8">186.030</text>
<text x="208" y="275.7">186.720</text>
<text x="220.4" y="270.4">(-)4.742</text>
<text x="220.4" y="271.3">(-)4.810</text>
<text x="220.4" y="272.2">(-)5.018</text>
<text x="220.4" y="273.1">(-)5.085</text>
<text x="220.4" y="273.9">(-)5.294</text>
<text x="220.4" y="274.9">(-)5.363</text>
<text x="220.4" y="275.7">(-)5.566</text>
<text x="208" y="276.5">187.400</text>
<text x="208" y="278.6">189.110</text>
<text x="208" y="279.4">189.770</text>
<text x="208" y="280.3">190.450</text>
<text x="208" y="281.4">191.380</text>
<text x="220.4" y="276.6">(-)5.764</text>
<text x="220.4" y="278.7">(-)5.817</text>
<text x="220.4" y="279.5">(-)6.007</text>
<text x="220.4" y="280.3">(-)6.369</text>
<text x="220.4" y="281.5">(-)6.423</text>
<text x="208" y="282.3">192.050</text>
<text x="208" y="283.1">192.750</text>
<text x="208" y="284.4">193.730</text>
<text x="208" y="287.4">196.180</text>
<text x="220.4" y="282.3">(-)6.256</text>
<text x="220.4" y="283.2">(-)6.605</text>
<text x="220.4" y="284.4">(-)6.664</text>
<text x="220.4" y="287.4">(-)7.046</text>
<text x="208" y="290.5">198.720</text>
<text x="208.2" y="293.8">201.360</text>
<text x="220.4" y="290.5">(-)7.406</text>
<text x="220.4" y="293.8">(-)7.742</text>
<text x="208.2" y="296.5">203.630</text>
<text x="208.2" y="297.9">204.760</text>
<text x="220.4" y="296.5">(-)8.123</text>
<text x="220.4" y="297.9">(-)8.179</text>
<text x="208.2" y="301.3">207.460</text>
<text x="208.2" y="304.6">210.190</text>
<text x="220.4" y="301.3">(-)8.462</text>
<text x="220.4" y="304.6">(-)8.730</text>
<text x="208.2" y="306.7">211.880</text>
<text x="208.2" y="309.2">213.900</text>
<text x="208.2" y="311.5">215.770</text>
<text x="220.4" y="306.7">(-)8.895</text>
<text x="220.4" y="309.2">(-)9.047</text>
<text x="220.4" y="311.5">(-)9.201</text>
<text x="208.2" y="314.1">217.830</text>
<text x="208.2" y="316.6">219.920</text>
<text x="220.4" y="314.1">(-)9.356</text>
<text x="220.4" y="316.7">(-)9.513</text>
<text x="208.2" y="319.2">222.010</text>
<text x="208.2" y="321.9">224.150</text>
<text x="220.4" y="319.2">(-)9.718</text>
<text x="220.4" y="320.5">(-)9.801</text>
<text x="220.4" y="323.3">(-)9.925</text>
<text x="208.2" y="324.5">226.290</text>
<text x="208.2" y="327.2">228.450</text>
<text x="220.4" y="324.5">(-)10.009</text>
<text x="220.4" y="326">(-)10.099</text>
<text x="220.4" y="327.2">(-)10.182</text>
<text x="220.4" y="328.8">(-)10.273</text>
<text x="208.2" y="330.5">231.130</text>
<text x="208.2" y="333.3">233.430</text>
<text x="220.4" y="330.5">(-)10.380</text>
<text x="220.4" y="331.6">(-)10.461</text>
<text x="220.4" y="333.3">(-)10.564</text>
<text x="220.4" y="334.3">(-)10.642</text>
<text x="208.2" y="336.1">235.720</text>
<text x="208.2" y="338">237.290</text>
<text x="220.4" y="336.1">(-)10.754</text>
<text x="220.4" y="338.1">(-)10.873</text>
</g>
<g font-size="1.4">
<text x="248.9" y="36" transform="rotate(90 248.9 36)">(-)13.00</text>
<text x="250.1" y="36" transform="rotate(90 250.1 36)">(-)12.00</text>
<text x="251.4" y="36" transform="rotate(90 251.4 36)">(-)11.00</text>
<text x="252.6" y="36" transform="rotate(90 252.6 36)">(-)10.00</text>
<text x="253.9" y="36.8" transform="rotate(90 253.9 36.8)">(-)9.00</text>
<text x="255.1" y="36.8" transform="rotate(90 255.1 36.8)">(-)8.00</text>
<text x="256.3" y="36.8" transform="rotate(90 256.3 36.8)">(-)7.00</text>
<text x="257.6" y="36.8" transform="rotate(90 257.6 36.8)">(-)6.00</text>
<text x="258.8" y="36.8" transform="rotate(90 258.8 36.8)">(-)5.00</text>
<text x="260" y="36.8" transform="rotate(90 260 36.8)">(-)4.00</text>
<text x="261.3" y="36.8" transform="rotate(90 261.3 36.8)">(-)3.00</text>
<text x="262.5" y="36.8" transform="rotate(90 262.5 36.8)">(-)2.00</text>
<text x="263.7" y="36.8" transform="rotate(90 263.7 36.8)">(-)1.00</text>
<text x="265" y="36.8" transform="rotate(90 265 36.8)">(-)0.00</text>
<text x="266.1" y="38.2" transform="rotate(90 266.1 38.2)">1.00</text>
<text x="267.3" y="38.2" transform="rotate(90 267.3 38.2)">2.00</text>
<text x="268.5" y="38.2" transform="rotate(90 268.5 38.2)">3.00</text>
<text x="269.7" y="38.2" transform="rotate(90 269.7 38.2)">4.00</text>
<text x="271" y="38.2" transform="rotate(90 271 38.2)">5.00</text>
<text x="272.2" y="38.2" transform="rotate(90 272.2 38.2)">6.00</text>
<text x="273.5" y="38.2" transform="rotate(90 273.5 38.2)">7.00</text>
<text x="274.7" y="38.2" transform="rotate(90 274.7 38.2)">8.00</text>
<text x="275.9" y="38.2" transform="rotate(90 275.9 38.2)">9.00</text>
<text x="277.2" y="37.4" transform="rotate(90 277.2 37.4)">10.00</text>
<text x="278.4" y="37.4" transform="rotate(90 278.4 37.4)">11.00</text>
<text x="279.6" y="37.4" transform="rotate(90 279.6 37.4)">12.00</text>
<text x="280.8" y="37.4" transform="rotate(90 280.8 37.4)">13.00</text>
<text x="288" y="111.5" transform="rotate(90 288 111.5)">@49.00 m³/m (excluding void) at or below Working LWL as shown in the drawing.</text>
<text x="289.8" y="112.8" transform="rotate(90 289.8 112.8)">Assorted 2 Layers C.C Blocks(excluding Blocks at key) to be Placed / dumped</text>
<text x="284.6" y="124.6" transform="rotate(90 284.6 124.6)">350 x 350 x 350-------- - 40 % by volume</text>
<text x="286.3" y="124.6" transform="rotate(90 286.3 124.6)">450 x 450 x 450-------- - 60 % by volume</text>
<text x="283.2" y="158.8" transform="rotate(90 283.2 158.8)">250Kg Sand Filled Geo-bag(minimum 3 -Layers)to be dumped on River Bed</text>
<text x="280.5" y="171.9" transform="rotate(90 280.5 171.9)">@48.00m³/m as shown in drawing.</text>
<text x="271.8" y="192.3" transform="rotate(90 271.8 192.3)">Working LWL5.000m-PWD</text>
</g>
<text font-size="1.3" x="281.6" y="75.3" transform="rotate(90 281.6 75.3)">SEE DETAIL Z3</text>
<text font-size="1.1" x="274" y="70.8" transform="rotate(108 274 70.8)">1V:3H</text>
</svg>
